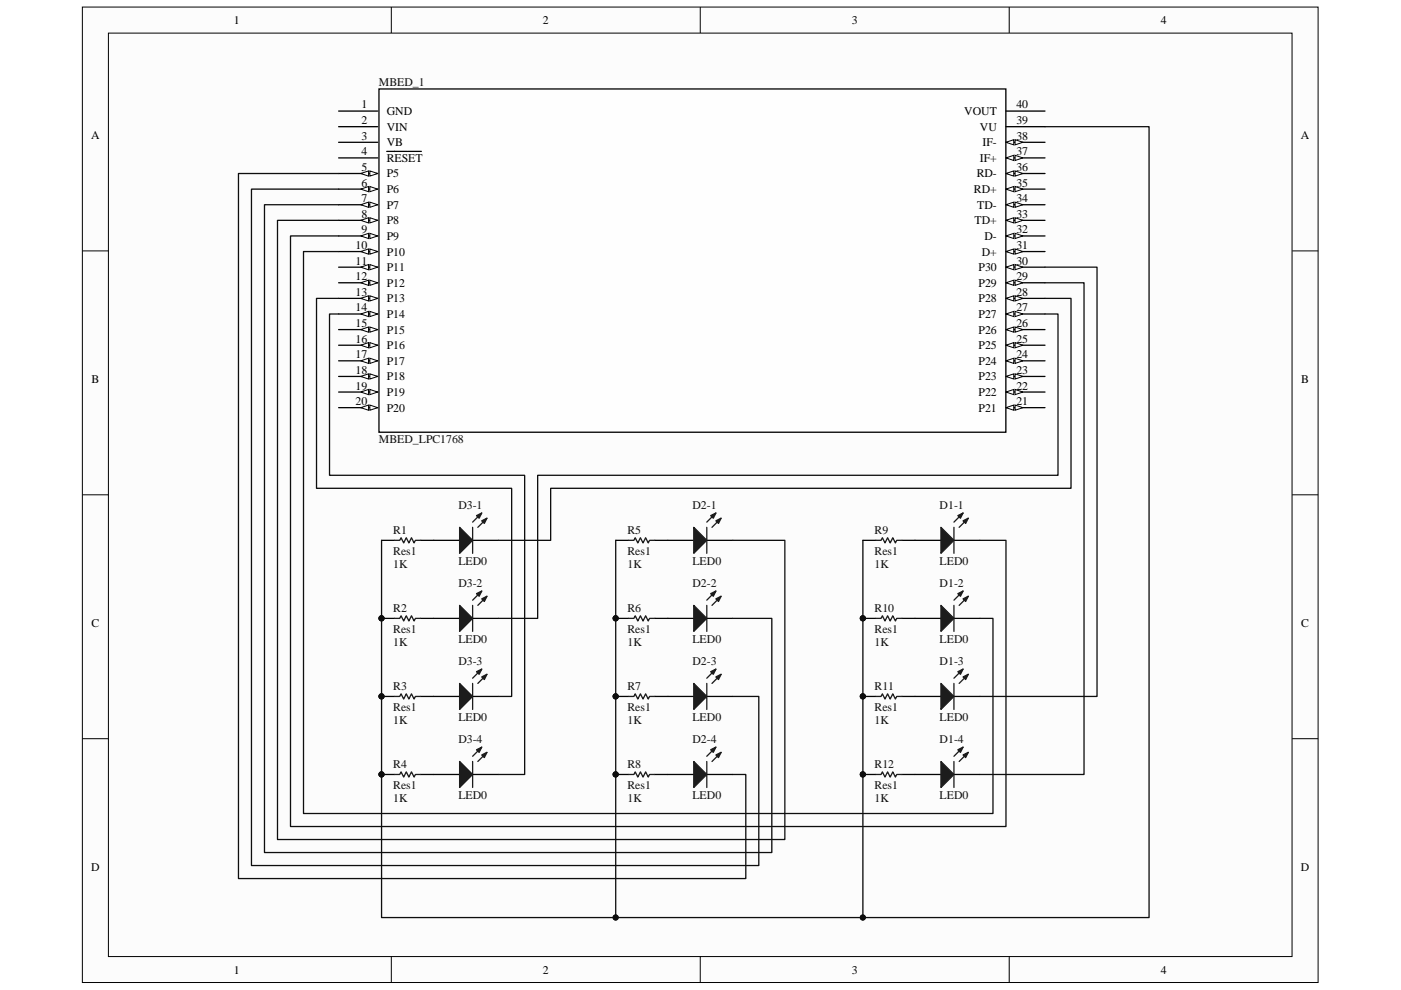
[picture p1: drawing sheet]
<svg xmlns="http://www.w3.org/2000/svg" width="297mm" height="210mm" viewBox="0 0 297 210" stroke-linecap="round" stroke-linejoin="round" font-family="sans-serif">
<path d="M17.5 1.5h262v206.8h-262z" fill="#fcfcfc"/>
<path d="M17.5 1.5h262v206.8h-262z" fill="none" stroke="#000" stroke-width=".21"/>
<path d="M23 7h250.9v195.8h-250.9z" fill="#fcfcfc"/>
<g fill="none" stroke="#000" stroke-width=".21">
<path d="M23 7h250.9v195.8h-250.9zM83 1.5v5.5M148.5 1.5v5.5M214 1.5v5.5M17.5 53.2h5.5M274 53.2h5.5M17.5 104.9h5.5M274 104.9h5.5M17.5 156.6h5.5M274 156.6h5.5M83 202.8v5.5M148.5 202.8v5.5"/>
<path d="M214 202.8v5.5"/>
</g>
<path d="M80.3 18.9h133v72.7h-133z" fill-rule="evenodd" fill="#fefefe" stroke="#000" stroke-width=".28"/>
<path d="M71.8 23.6h8.3M71.8 26.9h8.3M71.8 30.2h8.3M71.8 33.5h8.3M71.8 36.8h8.3M82 32.1h3M85.1 32.1h1.2M86.4 32.1h1.4M87.9 32.1h1.4" fill="none" stroke="#000" stroke-width=".28"/>
<path d="M78.4 36.2l1.7 .6-1.7 .5z" fill="#fcfcfc"/>
<path d="M78.4 36.2l1.7 .6-1.7 .5z" fill="none" stroke="#000" stroke-width=".21"/>
<path d="M76.5 36.8l1.6-.6v1.1z" fill="#fcfcfc"/>
<path d="M76.5 36.8l1.6-.6v1.1z" fill="none" stroke="#000" stroke-width=".21"/>
<path d="M71.8 40.1h8.3" fill="none" stroke="#000" stroke-width=".28"/>
<path d="M78.4 39.5l1.7 .6-1.7 .6z" fill="#fcfcfc"/>
<path d="M78.4 39.5l1.7 .6-1.7 .6z" fill="none" stroke="#000" stroke-width=".21"/>
<path d="M76.5 40.1l1.6-.6v1.2z" fill="#fcfcfc"/>
<path d="M76.5 40.1l1.6-.6v1.2z" fill="none" stroke="#000" stroke-width=".21"/>
<path d="M213.3 86.4h8.3" fill="none" stroke="#000" stroke-width=".28"/>
<path d="M213.3 86.4l1.6-.5v1.1z" fill="#fcfcfc"/>
<path d="M213.3 86.4l1.6-.5v1.1z" fill="none" stroke="#000" stroke-width=".21"/>
<path d="M215.2 85.9l1.7 .5-1.7 .6z" fill="#fcfcfc"/>
<path d="M215.2 85.9l1.7 .5-1.7 .6z" fill="none" stroke="#000" stroke-width=".21"/>
<path d="M213.3 83.1h8.3" fill="none" stroke="#000" stroke-width=".28"/>
<path d="M213.3 83.1l1.6-.5v1.1z" fill="#fcfcfc"/>
<path d="M213.3 83.1l1.6-.5v1.1z" fill="none" stroke="#000" stroke-width=".21"/>
<path d="M215.2 82.6l1.7 .5-1.7 .6z" fill="#fcfcfc"/>
<path d="M215.2 82.6l1.7 .5-1.7 .6z" fill="none" stroke="#000" stroke-width=".21"/>
<path d="M213.3 79.8h8.3" fill="none" stroke="#000" stroke-width=".28"/>
<path d="M213.3 79.8l1.6-.5v1.1z" fill="#fcfcfc"/>
<path d="M213.3 79.8l1.6-.5v1.1z" fill="none" stroke="#000" stroke-width=".21"/>
<path d="M215.2 79.3l1.7 .5-1.7 .6z" fill="#fcfcfc"/>
<path d="M215.2 79.3l1.7 .5-1.7 .6z" fill="none" stroke="#000" stroke-width=".21"/>
<path d="M213.3 76.5h8.3" fill="none" stroke="#000" stroke-width=".28"/>
<path d="M213.3 76.5l1.6-.5v1.1z" fill="#fcfcfc"/>
<path d="M213.3 76.5l1.6-.5v1.1z" fill="none" stroke="#000" stroke-width=".21"/>
<path d="M215.2 76l1.7 .5-1.7 .6z" fill="#fcfcfc"/>
<path d="M215.2 76l1.7 .5-1.7 .6z" fill="none" stroke="#000" stroke-width=".21"/>
<path d="M213.3 73.2h8.3" fill="none" stroke="#000" stroke-width=".28"/>
<path d="M213.3 73.2l1.6-.6v1.1z" fill="#fcfcfc"/>
<path d="M213.3 73.2l1.6-.6v1.1z" fill="none" stroke="#000" stroke-width=".21"/>
<path d="M215.2 72.6l1.7 .6-1.7 .5z" fill="#fcfcfc"/>
<path d="M215.2 72.6l1.7 .6-1.7 .5z" fill="none" stroke="#000" stroke-width=".21"/>
<path d="M213.3 69.9h8.3" fill="none" stroke="#000" stroke-width=".28"/>
<path d="M213.3 69.9l1.6-.6v1.1z" fill="#fcfcfc"/>
<path d="M213.3 69.9l1.6-.6v1.1z" fill="none" stroke="#000" stroke-width=".21"/>
<path d="M215.2 69.3l1.7 .6-1.7 .5z" fill="#fcfcfc"/>
<path d="M215.2 69.3l1.7 .6-1.7 .5z" fill="none" stroke="#000" stroke-width=".21"/>
<path d="M213.3 66.6h8.3" fill="none" stroke="#000" stroke-width=".28"/>
<path d="M213.3 66.6l1.6-.6v1.1z" fill="#fcfcfc"/>
<path d="M213.3 66.6l1.6-.6v1.1z" fill="none" stroke="#000" stroke-width=".21"/>
<path d="M215.2 66l1.7 .6-1.7 .5z" fill="#fcfcfc"/>
<path d="M215.2 66l1.7 .6-1.7 .5z" fill="none" stroke="#000" stroke-width=".21"/>
<path d="M213.3 63.3h8.3" fill="none" stroke="#000" stroke-width=".28"/>
<path d="M213.3 63.3l1.6-.6v1.1z" fill="#fcfcfc"/>
<path d="M213.3 63.3l1.6-.6v1.1z" fill="none" stroke="#000" stroke-width=".21"/>
<path d="M215.2 62.7l1.7 .6-1.7 .5z" fill="#fcfcfc"/>
<path d="M215.2 62.7l1.7 .6-1.7 .5z" fill="none" stroke="#000" stroke-width=".21"/>
<path d="M213.3 60h8.3" fill="none" stroke="#000" stroke-width=".28"/>
<path d="M213.3 60l1.6-.6v1.1z" fill="#fcfcfc"/>
<path d="M213.3 60l1.6-.6v1.1z" fill="none" stroke="#000" stroke-width=".21"/>
<path d="M215.2 59.4l1.7 .6-1.7 .5z" fill="#fcfcfc"/>
<path d="M215.2 59.4l1.7 .6-1.7 .5z" fill="none" stroke="#000" stroke-width=".21"/>
<path d="M213.3 56.6h8.3" fill="none" stroke="#000" stroke-width=".28"/>
<path d="M213.3 56.6l1.6-.5v1.1z" fill="#fcfcfc"/>
<path d="M213.3 56.6l1.6-.5v1.1z" fill="none" stroke="#000" stroke-width=".21"/>
<path d="M215.2 56.1l1.7 .5-1.7 .6z" fill="#fcfcfc"/>
<path d="M215.2 56.1l1.7 .5-1.7 .6z" fill="none" stroke="#000" stroke-width=".21"/>
<path d="M71.8 43.4h8.3" fill="none" stroke="#000" stroke-width=".28"/>
<path d="M78.4 42.9l1.7 .5-1.7 .6z" fill="#fcfcfc"/>
<path d="M78.4 42.9l1.7 .5-1.7 .6z" fill="none" stroke="#000" stroke-width=".21"/>
<path d="M76.5 43.4l1.6-.5v1.1z" fill="#fcfcfc"/>
<path d="M76.5 43.4l1.6-.5v1.1z" fill="none" stroke="#000" stroke-width=".21"/>
<path d="M71.8 46.7h8.3" fill="none" stroke="#000" stroke-width=".28"/>
<path d="M78.4 46.2l1.7 .5-1.7 .6z" fill="#fcfcfc"/>
<path d="M78.4 46.2l1.7 .5-1.7 .6z" fill="none" stroke="#000" stroke-width=".21"/>
<path d="M76.5 46.7l1.6-.5v1.1z" fill="#fcfcfc"/>
<path d="M76.5 46.7l1.6-.5v1.1z" fill="none" stroke="#000" stroke-width=".21"/>
<path d="M71.8 50h8.3" fill="none" stroke="#000" stroke-width=".28"/>
<path d="M78.4 49.5l1.7 .5-1.7 .6z" fill="#fcfcfc"/>
<path d="M78.4 49.5l1.7 .5-1.7 .6z" fill="none" stroke="#000" stroke-width=".21"/>
<path d="M76.5 50l1.6-.5v1.1z" fill="#fcfcfc"/>
<path d="M76.5 50l1.6-.5v1.1z" fill="none" stroke="#000" stroke-width=".21"/>
<path d="M71.8 53.3h8.3" fill="none" stroke="#000" stroke-width=".28"/>
<path d="M78.4 52.8l1.7 .5-1.7 .6z" fill="#fcfcfc"/>
<path d="M78.4 52.8l1.7 .5-1.7 .6z" fill="none" stroke="#000" stroke-width=".21"/>
<path d="M76.5 53.3l1.6-.5v1.1z" fill="#fcfcfc"/>
<path d="M76.5 53.3l1.6-.5v1.1z" fill="none" stroke="#000" stroke-width=".21"/>
<path d="M71.8 56.6h8.3" fill="none" stroke="#000" stroke-width=".28"/>
<path d="M78.4 56.1l1.7 .5-1.7 .6z" fill="#fcfcfc"/>
<path d="M78.4 56.1l1.7 .5-1.7 .6z" fill="none" stroke="#000" stroke-width=".21"/>
<path d="M76.5 56.6l1.6-.5v1.1z" fill="#fcfcfc"/>
<path d="M76.5 56.6l1.6-.5v1.1z" fill="none" stroke="#000" stroke-width=".21"/>
<path d="M71.8 60h8.3" fill="none" stroke="#000" stroke-width=".28"/>
<path d="M78.4 59.4l1.7 .6-1.7 .5z" fill="#fcfcfc"/>
<path d="M78.4 59.4l1.7 .6-1.7 .5z" fill="none" stroke="#000" stroke-width=".21"/>
<path d="M76.5 60l1.6-.6v1.1z" fill="#fcfcfc"/>
<path d="M76.5 60l1.6-.6v1.1z" fill="none" stroke="#000" stroke-width=".21"/>
<path d="M71.8 63.3h8.3" fill="none" stroke="#000" stroke-width=".28"/>
<path d="M78.4 62.7l1.7 .6-1.7 .5z" fill="#fcfcfc"/>
<path d="M78.4 62.7l1.7 .6-1.7 .5z" fill="none" stroke="#000" stroke-width=".21"/>
<path d="M76.5 63.3l1.6-.6v1.1z" fill="#fcfcfc"/>
<path d="M76.5 63.3l1.6-.6v1.1z" fill="none" stroke="#000" stroke-width=".21"/>
<path d="M71.8 66.6h8.3" fill="none" stroke="#000" stroke-width=".28"/>
<path d="M78.4 66l1.7 .6-1.7 .5z" fill="#fcfcfc"/>
<path d="M78.4 66l1.7 .6-1.7 .5z" fill="none" stroke="#000" stroke-width=".21"/>
<path d="M76.5 66.6l1.6-.6v1.1z" fill="#fcfcfc"/>
<path d="M76.5 66.6l1.6-.6v1.1z" fill="none" stroke="#000" stroke-width=".21"/>
<path d="M71.8 69.9h8.3" fill="none" stroke="#000" stroke-width=".28"/>
<path d="M78.4 69.3l1.7 .6-1.7 .5z" fill="#fcfcfc"/>
<path d="M78.4 69.3l1.7 .6-1.7 .5z" fill="none" stroke="#000" stroke-width=".21"/>
<path d="M76.5 69.9l1.6-.6v1.1z" fill="#fcfcfc"/>
<path d="M76.5 69.9l1.6-.6v1.1z" fill="none" stroke="#000" stroke-width=".21"/>
<path d="M71.8 73.2h8.3" fill="none" stroke="#000" stroke-width=".28"/>
<path d="M78.4 72.6l1.7 .6-1.7 .5z" fill="#fcfcfc"/>
<path d="M78.4 72.6l1.7 .6-1.7 .5z" fill="none" stroke="#000" stroke-width=".21"/>
<path d="M76.5 73.2l1.6-.6v1.1z" fill="#fcfcfc"/>
<path d="M76.5 73.2l1.6-.6v1.1z" fill="none" stroke="#000" stroke-width=".21"/>
<path d="M71.8 76.5h8.3" fill="none" stroke="#000" stroke-width=".28"/>
<path d="M78.4 76l1.7 .5-1.7 .6z" fill="#fcfcfc"/>
<path d="M78.4 76l1.7 .5-1.7 .6z" fill="none" stroke="#000" stroke-width=".21"/>
<path d="M76.5 76.5l1.6-.5v1.1z" fill="#fcfcfc"/>
<path d="M76.5 76.5l1.6-.5v1.1z" fill="none" stroke="#000" stroke-width=".21"/>
<path d="M71.8 79.8h8.3" fill="none" stroke="#000" stroke-width=".28"/>
<path d="M78.4 79.3l1.7 .5-1.7 .6z" fill="#fcfcfc"/>
<path d="M78.4 79.3l1.7 .5-1.7 .6z" fill="none" stroke="#000" stroke-width=".21"/>
<path d="M76.5 79.8l1.6-.5v1.1z" fill="#fcfcfc"/>
<path d="M76.5 79.8l1.6-.5v1.1z" fill="none" stroke="#000" stroke-width=".21"/>
<path d="M71.8 83.1h8.3" fill="none" stroke="#000" stroke-width=".28"/>
<path d="M78.4 82.6l1.7 .5-1.7 .6z" fill="#fcfcfc"/>
<path d="M78.4 82.6l1.7 .5-1.7 .6z" fill="none" stroke="#000" stroke-width=".21"/>
<path d="M76.5 83.1l1.6-.5v1.1z" fill="#fcfcfc"/>
<path d="M76.5 83.1l1.6-.5v1.1z" fill="none" stroke="#000" stroke-width=".21"/>
<path d="M71.8 86.4h8.3" fill="none" stroke="#000" stroke-width=".28"/>
<path d="M78.4 85.9l1.7 .5-1.7 .6z" fill="#fcfcfc"/>
<path d="M78.4 85.9l1.7 .5-1.7 .6z" fill="none" stroke="#000" stroke-width=".21"/>
<path d="M76.5 86.4l1.6-.5v1.1z" fill="#fcfcfc"/>
<path d="M76.5 86.4l1.6-.5v1.1z" fill="none" stroke="#000" stroke-width=".21"/>
<path d="M213.3 53.3h8.3" fill="none" stroke="#000" stroke-width=".28"/>
<path d="M213.3 53.3l1.6-.5v1.1z" fill="#fcfcfc"/>
<path d="M213.3 53.3l1.6-.5v1.1z" fill="none" stroke="#000" stroke-width=".21"/>
<path d="M215.2 52.8l1.7 .5-1.7 .6z" fill="#fcfcfc"/>
<path d="M215.2 52.8l1.7 .5-1.7 .6z" fill="none" stroke="#000" stroke-width=".21"/>
<path d="M213.3 50h8.3" fill="none" stroke="#000" stroke-width=".28"/>
<path d="M213.3 50l1.6-.5v1.1z" fill="#fcfcfc"/>
<path d="M213.3 50l1.6-.5v1.1z" fill="none" stroke="#000" stroke-width=".21"/>
<path d="M215.2 49.5l1.7 .5-1.7 .6z" fill="#fcfcfc"/>
<path d="M215.2 49.5l1.7 .5-1.7 .6z" fill="none" stroke="#000" stroke-width=".21"/>
<path d="M213.3 46.7h8.3" fill="none" stroke="#000" stroke-width=".28"/>
<path d="M213.3 46.7l1.6-.5v1.1z" fill="#fcfcfc"/>
<path d="M213.3 46.7l1.6-.5v1.1z" fill="none" stroke="#000" stroke-width=".21"/>
<path d="M215.2 46.2l1.7 .5-1.7 .6z" fill="#fcfcfc"/>
<path d="M215.2 46.2l1.7 .5-1.7 .6z" fill="none" stroke="#000" stroke-width=".21"/>
<path d="M213.3 43.4h8.3" fill="none" stroke="#000" stroke-width=".28"/>
<path d="M213.3 43.4l1.6-.5v1.1z" fill="#fcfcfc"/>
<path d="M213.3 43.4l1.6-.5v1.1z" fill="none" stroke="#000" stroke-width=".21"/>
<path d="M215.2 42.9l1.7 .5-1.7 .6z" fill="#fcfcfc"/>
<path d="M215.2 42.9l1.7 .5-1.7 .6z" fill="none" stroke="#000" stroke-width=".21"/>
<path d="M213.3 40.1h8.3" fill="none" stroke="#000" stroke-width=".28"/>
<path d="M213.3 40.1l1.6-.6v1.2z" fill="#fcfcfc"/>
<path d="M213.3 40.1l1.6-.6v1.2z" fill="none" stroke="#000" stroke-width=".21"/>
<path d="M215.2 39.5l1.7 .6-1.7 .6z" fill="#fcfcfc"/>
<path d="M215.2 39.5l1.7 .6-1.7 .6z" fill="none" stroke="#000" stroke-width=".21"/>
<path d="M213.3 36.8h8.3" fill="none" stroke="#000" stroke-width=".28"/>
<path d="M213.3 36.8l1.6-.6v1.1z" fill="#fcfcfc"/>
<path d="M213.3 36.8l1.6-.6v1.1z" fill="none" stroke="#000" stroke-width=".21"/>
<path d="M215.2 36.2l1.7 .6-1.7 .5z" fill="#fcfcfc"/>
<path d="M215.2 36.2l1.7 .6-1.7 .5z" fill="none" stroke="#000" stroke-width=".21"/>
<path d="M213.3 33.5h8.3" fill="none" stroke="#000" stroke-width=".28"/>
<path d="M213.3 33.5l1.6-.6v1.1z" fill="#fcfcfc"/>
<path d="M213.3 33.5l1.6-.6v1.1z" fill="none" stroke="#000" stroke-width=".21"/>
<path d="M215.2 32.9l1.7 .6-1.7 .5z" fill="#fcfcfc"/>
<path d="M215.2 32.9l1.7 .6-1.7 .5z" fill="none" stroke="#000" stroke-width=".21"/>
<path d="M213.3 30.2h8.3" fill="none" stroke="#000" stroke-width=".28"/>
<path d="M213.3 30.2l1.6-.6v1.1z" fill="#fcfcfc"/>
<path d="M213.3 30.2l1.6-.6v1.1z" fill="none" stroke="#000" stroke-width=".21"/>
<path d="M215.2 29.6l1.7 .6-1.7 .5z" fill="#fcfcfc"/>
<path d="M215.2 29.6l1.7 .6-1.7 .5z" fill="none" stroke="#000" stroke-width=".21"/>
<path d="M213.3 26.9h8.3M213.3 23.6h8.3M91.9 114.6h5.5M100.2 114.6h5.5" fill="none" stroke="#000" stroke-width=".28"/>
<path d="M97.4 111.8l2.8 2.8-2.8 2.7z" fill="#1c1c1c"/>
<path d="M97.4 111.8l2.8 2.8-2.8 2.7zM102.1 108.8l-1.9 1.9M103.2 109.9l-1.9 1.9" fill="none" stroke="#1c1c1c" stroke-width=".28"/>
<path d="M102.1 110.4l1.1-.5-.5 1.1z" fill="#1c1c1c"/>
<path d="M102.1 110.4l1.1-.5-.5 1.1z" fill="none" stroke="#1c1c1c" stroke-width=".28"/>
<path d="M101 109.3l1.1-.5-.5 1.1z" fill="#1c1c1c"/>
<path d="M100.2 111.8v5.5M101 109.3l1.1-.5-.5 1.1z" fill="none" stroke="#1c1c1c" stroke-width=".28"/>
<path d="M91.9 131.1h5.5M100.2 131.1h5.5" fill="none" stroke="#000" stroke-width=".28"/>
<path d="M97.4 128.4l2.8 2.7-2.8 2.8z" fill="#1c1c1c"/>
<path d="M97.4 128.4l2.8 2.7-2.8 2.8zM102.1 125.3l-1.9 2M103.2 126.4l-1.9 2" fill="none" stroke="#1c1c1c" stroke-width=".28"/>
<path d="M102.1 127l1.1-.6-.5 1.1z" fill="#1c1c1c"/>
<path d="M102.1 127l1.1-.6-.5 1.1z" fill="none" stroke="#1c1c1c" stroke-width=".28"/>
<path d="M101 125.9l1.1-.6-.5 1.1z" fill="#1c1c1c"/>
<path d="M100.2 128.4v5.5M101 125.9l1.1-.6-.5 1.1z" fill="none" stroke="#1c1c1c" stroke-width=".28"/>
<path d="M91.9 147.7h5.5M100.2 147.7h5.5" fill="none" stroke="#000" stroke-width=".28"/>
<path d="M97.4 144.9l2.8 2.8-2.8 2.7z" fill="#1c1c1c"/>
<path d="M97.4 144.9l2.8 2.8-2.8 2.7zM102.1 141.9l-1.9 1.9M103.2 143l-1.9 1.9" fill="none" stroke="#1c1c1c" stroke-width=".28"/>
<path d="M102.1 143.5l1.1-.5-.5 1.1z" fill="#1c1c1c"/>
<path d="M102.1 143.5l1.1-.5-.5 1.1z" fill="none" stroke="#1c1c1c" stroke-width=".28"/>
<path d="M101 142.4l1.1-.5-.5 1.1z" fill="#1c1c1c"/>
<path d="M100.2 144.9v5.5M101 142.4l1.1-.5-.5 1.1z" fill="none" stroke="#1c1c1c" stroke-width=".28"/>
<path d="M91.9 164.2h5.5M100.2 164.2h5.5" fill="none" stroke="#000" stroke-width=".28"/>
<path d="M97.4 161.5l2.8 2.7-2.8 2.8z" fill="#1c1c1c"/>
<path d="M102.1 158.4l-1.9 1.9M103.2 159.5l-1.9 2M97.4 161.5l2.8 2.7-2.8 2.8z" fill="none" stroke="#1c1c1c" stroke-width=".28"/>
<path d="M102.1 160.1l1.1-.6-.5 1.1z" fill="#1c1c1c"/>
<path d="M102.1 160.1l1.1-.6-.5 1.1z" fill="none" stroke="#1c1c1c" stroke-width=".28"/>
<path d="M101 159l1.1-.6-.5 1.1z" fill="#1c1c1c"/>
<path d="M101 159l1.1-.6-.5 1.1zM100.2 161.5v5.5" fill="none" stroke="#1c1c1c" stroke-width=".28"/>
<path d="M141.6 114.6h5.5M149.9 114.6h5.5" fill="none" stroke="#000" stroke-width=".28"/>
<path d="M147.1 111.8l2.8 2.8-2.8 2.7z" fill="#1c1c1c"/>
<path d="M147.1 111.8l2.8 2.8-2.8 2.7zM151.8 108.8l-1.9 1.9M152.9 109.9l-1.9 1.9" fill="none" stroke="#1c1c1c" stroke-width=".28"/>
<path d="M151.8 110.4l1.1-.5-.6 1.1z" fill="#1c1c1c"/>
<path d="M151.8 110.4l1.1-.5-.6 1.1z" fill="none" stroke="#1c1c1c" stroke-width=".28"/>
<path d="M150.7 109.3l1.1-.5-.6 1.1z" fill="#1c1c1c"/>
<path d="M149.9 111.8v5.5M150.7 109.3l1.1-.5-.6 1.1z" fill="none" stroke="#1c1c1c" stroke-width=".28"/>
<path d="M141.6 131.1h5.5M149.9 131.1h5.5" fill="none" stroke="#000" stroke-width=".28"/>
<path d="M147.1 128.4l2.8 2.7-2.8 2.8z" fill="#1c1c1c"/>
<path d="M147.1 128.4l2.8 2.7-2.8 2.8zM151.8 125.3l-1.9 2M152.9 126.4l-1.9 2" fill="none" stroke="#1c1c1c" stroke-width=".28"/>
<path d="M151.8 127l1.1-.6-.6 1.1z" fill="#1c1c1c"/>
<path d="M151.8 127l1.1-.6-.6 1.1z" fill="none" stroke="#1c1c1c" stroke-width=".28"/>
<path d="M150.7 125.9l1.1-.6-.6 1.1z" fill="#1c1c1c"/>
<path d="M149.9 128.4v5.5M150.7 125.9l1.1-.6-.6 1.1z" fill="none" stroke="#1c1c1c" stroke-width=".28"/>
<path d="M141.6 147.7h5.5M149.9 147.7h5.5" fill="none" stroke="#000" stroke-width=".28"/>
<path d="M147.1 144.9l2.8 2.8-2.8 2.7z" fill="#1c1c1c"/>
<path d="M147.1 144.9l2.8 2.8-2.8 2.7zM151.8 141.9l-1.9 1.9M152.9 143l-1.9 1.9" fill="none" stroke="#1c1c1c" stroke-width=".28"/>
<path d="M151.8 143.5l1.1-.5-.6 1.1z" fill="#1c1c1c"/>
<path d="M151.8 143.5l1.1-.5-.6 1.1z" fill="none" stroke="#1c1c1c" stroke-width=".28"/>
<path d="M150.7 142.4l1.1-.5-.6 1.1z" fill="#1c1c1c"/>
<path d="M149.9 144.9v5.5M150.7 142.4l1.1-.5-.6 1.1z" fill="none" stroke="#1c1c1c" stroke-width=".28"/>
<path d="M141.6 164.2h5.5M149.9 164.2h5.5" fill="none" stroke="#000" stroke-width=".28"/>
<path d="M147.1 161.5l2.8 2.7-2.8 2.8z" fill="#1c1c1c"/>
<path d="M151.8 158.4l-1.9 1.9M152.9 159.5l-1.9 2M147.1 161.5l2.8 2.7-2.8 2.8z" fill="none" stroke="#1c1c1c" stroke-width=".28"/>
<path d="M151.8 160.1l1.1-.6-.6 1.1z" fill="#1c1c1c"/>
<path d="M151.8 160.1l1.1-.6-.6 1.1z" fill="none" stroke="#1c1c1c" stroke-width=".28"/>
<path d="M150.7 159l1.1-.6-.6 1.1z" fill="#1c1c1c"/>
<path d="M150.7 159l1.1-.6-.6 1.1zM149.9 161.5v5.5" fill="none" stroke="#1c1c1c" stroke-width=".28"/>
<path d="M194 114.6h5.5M202.3 114.6h5.5" fill="none" stroke="#000" stroke-width=".28"/>
<path d="M199.5 111.8l2.8 2.8-2.8 2.7z" fill="#1c1c1c"/>
<path d="M199.5 111.8l2.8 2.8-2.8 2.7zM204.2 108.8l-1.9 1.9M205.3 109.9l-1.9 1.9" fill="none" stroke="#1c1c1c" stroke-width=".28"/>
<path d="M204.2 110.4l1.1-.5-.6 1.1z" fill="#1c1c1c"/>
<path d="M204.2 110.4l1.1-.5-.6 1.1z" fill="none" stroke="#1c1c1c" stroke-width=".28"/>
<path d="M203.1 109.3l1.1-.5-.6 1.1z" fill="#1c1c1c"/>
<path d="M202.3 111.8v5.5M203.1 109.3l1.1-.5-.6 1.1z" fill="none" stroke="#1c1c1c" stroke-width=".28"/>
<path d="M194 131.1h5.5M202.3 131.1h5.5" fill="none" stroke="#000" stroke-width=".28"/>
<path d="M199.5 128.4l2.8 2.7-2.8 2.8z" fill="#1c1c1c"/>
<path d="M199.5 128.4l2.8 2.7-2.8 2.8zM204.2 125.3l-1.9 2M205.3 126.4l-1.9 2" fill="none" stroke="#1c1c1c" stroke-width=".28"/>
<path d="M204.2 127l1.1-.6-.6 1.1z" fill="#1c1c1c"/>
<path d="M204.2 127l1.1-.6-.6 1.1z" fill="none" stroke="#1c1c1c" stroke-width=".28"/>
<path d="M203.1 125.9l1.1-.6-.6 1.1z" fill="#1c1c1c"/>
<path d="M202.3 128.4v5.5M203.1 125.9l1.1-.6-.6 1.1z" fill="none" stroke="#1c1c1c" stroke-width=".28"/>
<path d="M194 147.7h5.5M202.3 147.7h5.5" fill="none" stroke="#000" stroke-width=".28"/>
<path d="M199.5 144.9l2.8 2.8-2.8 2.7z" fill="#1c1c1c"/>
<path d="M199.5 144.9l2.8 2.8-2.8 2.7zM204.2 141.9l-1.9 1.9M205.3 143l-1.9 1.9" fill="none" stroke="#1c1c1c" stroke-width=".28"/>
<path d="M204.2 143.5l1.1-.5-.6 1.1z" fill="#1c1c1c"/>
<path d="M204.2 143.5l1.1-.5-.6 1.1z" fill="none" stroke="#1c1c1c" stroke-width=".28"/>
<path d="M203.1 142.4l1.1-.5-.6 1.1z" fill="#1c1c1c"/>
<path d="M202.3 144.9v5.5M203.1 142.4l1.1-.5-.6 1.1z" fill="none" stroke="#1c1c1c" stroke-width=".28"/>
<path d="M194 164.2h5.5M202.3 164.2h5.5" fill="none" stroke="#000" stroke-width=".28"/>
<path d="M199.5 161.5l2.8 2.7-2.8 2.8z" fill="#1c1c1c"/>
<path d="M204.2 158.4l-1.9 1.9M205.3 159.5l-1.9 2M199.5 161.5l2.8 2.7-2.8 2.8z" fill="none" stroke="#1c1c1c" stroke-width=".28"/>
<path d="M204.2 160.1l1.1-.6-.6 1.1z" fill="#1c1c1c"/>
<path d="M204.2 160.1l1.1-.6-.6 1.1z" fill="none" stroke="#1c1c1c" stroke-width=".28"/>
<path d="M203.1 159l1.1-.6-.6 1.1z" fill="#1c1c1c"/>
<g fill="none" stroke="#1c1c1c" stroke-width=".28">
<path d="M83.7 114.6h1.1l.2-.6 .6 1.1 .5-1.1 .6 1.1 .5-1.1 .6 1.1 .3-.5h1.1M133.3 114.6h1.1l.3-.6 .5 1.1 .6-1.1 .5 1.1 .6-1.1 .5 1.1 .3-.5h1.1M185.7 114.6h1.1l.3-.6 .5 1.1 .6-1.1 .5 1.1 .6-1.1 .5 1.1 .3-.5h1.1M83.7 131.1h1.1l.2-.5 .6 1.1 .5-1.1 .6 1.1 .5-1.1 .6 1.1 .3-.6h1.1M133.3 131.1h1.1l.3-.5 .5 1.1 .6-1.1 .5 1.1 .6-1.1 .5 1.1 .3-.6h1.1M185.7 131.1h1.1l.3-.5 .5 1.1 .6-1.1 .5 1.1 .6-1.1 .5 1.1 .3-.6h1.1M83.7 147.7h1.1l.2-.6 .6 1.1 .5-1.1 .6 1.1 .5-1.1 .6 1.1 .3-.5h1.1M133.3 147.7h1.1l.3-.6 .5 1.1 .6-1.1 .5 1.1 .6-1.1 .5 1.1 .3-.5h1.1M185.7 147.7h1.1l.3-.6 .5 1.1 .6-1.1 .5 1.1 .6-1.1 .5 1.1 .3-.5h1.1M203.1 159l1.1-.6-.6 1.1zM83.7 164.2h1.1l.2-.5 .6 1.1 .5-1.1 .6 1.1 .5-1.1 .6 1.1 .3-.6h1.1M133.3 164.2h1.1l.3-.5 .5 1.1 .6-1.1 .5 1.1 .6-1.1 .5 1.1 .3-.6h1.1"/>
<path d="M185.7 164.2h1.1l.3-.5 .5 1.1 .6-1.1 .5 1.1 .6-1.1 .5 1.1 .3-.6h1.1M202.3 161.5v5.5"/>
</g>
<g fill="none" stroke="#0e0e0e" stroke-width=".28">
<path d="M71.8 36.8h-21.2v149.5h107.5v-22.1h-2.7M221.6 26.9h22v167.6h-162.7v-79.9M71.8 46.7h-13v131.3h107.6v-63.4h-11M71.8 43.4h-15.7v137.4h107.5v-49.7h-8.2M71.8 40.1h-18.5v143.4h107.6v-35.8h-5.5M71.8 53.3h-7.5v119.2h146.2v-41.4h-2.7M71.8 50h-10.2v125.2h151.7v-60.6h-5.5M221.6 60h8.2v104.2h-22M221.6 56.6h11v91.1h-24.8M71.8 63.3h-4.7v40.2h41.4v44.2h-2.8M71.8 66.6h-1.9v34.2h41.3v63.4h-5.5M221.6 66.6h2.7v34.2h-110.3v30.3h-8.3"/>
<path d="M221.6 63.3h5.5v40.2h-110.3v11.1h-11.1M130.5 114.6v79.9M182.9 114.6v79.9"/>
</g>
<g fill="none" stroke="#000" stroke-width=".28">
<path d="M80.9 114.6h2.8M89.2 114.6h2.7M130.5 114.6h2.8M138.8 114.6h2.8M182.9 114.6h2.8M191.2 114.6h2.8M80.9 131.1h2.8M89.2 131.1h2.7M130.5 131.1h2.8M138.8 131.1h2.8M182.9 131.1h2.8M191.2 131.1h2.8"/>
<path d="M80.9 147.7h2.8M89.2 147.7h2.7M130.5 147.7h2.8M138.8 147.7h2.8M182.9 147.7h2.8M191.2 147.7h2.8M80.9 164.2h2.8M89.2 164.2h2.7M130.5 164.2h2.8M138.8 164.2h2.8M182.9 164.2h2.8M191.2 164.2h2.8"/>
</g>
<g fill="#0e0e0e" stroke="#0e0e0e" stroke-width=".21">
<circle cx="80.9" cy="131.1" r=".54"/>
<circle cx="80.9" cy="147.6" r=".54"/>
<circle cx="80.9" cy="164.2" r=".54"/>
<circle cx="182.9" cy="131.1" r=".54"/>
<circle cx="182.9" cy="147.6" r=".54"/>
<circle cx="182.9" cy="164.2" r=".54"/>
<circle cx="130.5" cy="164.2" r=".54"/>
<circle cx="130.5" cy="147.6" r=".54"/>
<circle cx="130.5" cy="131.1" r=".54"/>
<circle cx="130.5" cy="194.5" r=".54"/>
<circle cx="182.9" cy="194.5" r=".54"/>
</g>
<g font-size="2.5">
<text x="49.6" y="5.1">1</text>
<text x="115.1" y="5.1">2</text>
<text x="180.6" y="5.1">3</text>
<text x="246.1" y="5.1">4</text>
<text x="76.6" y="23">1</text>
<text x="215.5" y="23">40</text>
<text x="19.3" y="29.6">A</text>
<text x="76.6" y="26.3">2</text>
<text x="76.6" y="29.6">3</text>
<text x="82" y="24.4">GND</text>
<text x="82" y="27.7">VIN</text>
<text x="204.4" y="24.4">VOUT</text>
<text x="207.8" y="27.7">VU</text>
<text x="215.5" y="29.6">38</text>
<text x="215.5" y="26.3">39</text>
<text x="275.8" y="29.6">A</text>
<text x="76.6" y="32.9">4</text>
<text x="82" y="31">VB</text>
<text x="82" y="34.3">RESET</text>
<text x="207.7" y="34.3">IF+</text>
<text x="208.3" y="31">IF-</text>
<text x="215.5" y="32.9">37</text>
<text x="76.6" y="36.3">5</text>
<text x="76.6" y="39.6">6</text>
<text x="82" y="37.6">P5</text>
<text x="82" y="40.9">P6</text>
<text x="206.5" y="40.9">RD+</text>
<text x="207.1" y="37.6">RD-</text>
<text x="215.5" y="39.6">35</text>
<text x="215.5" y="36.3">36</text>
<text x="76.6" y="42.9">7</text>
<text x="76.6" y="46.2">8</text>
<text x="82" y="44.3">P7</text>
<text x="82" y="47.6">P8</text>
<text x="206.6" y="47.6">TD+</text>
<text x="207.2" y="44.3">TD-</text>
<text x="215.5" y="46.2">33</text>
<text x="215.5" y="42.9">34</text>
<text x="75.4" y="52.8">10</text>
<text x="76.6" y="49.5">9</text>
<text x="82" y="50.9">P9</text>
<text x="208.7" y="50.9">D-</text>
<text x="215.5" y="52.8">31</text>
<text x="215.5" y="49.5">32</text>
<text x="75.4" y="56.1">11</text>
<text x="75.4" y="59.4">12</text>
<text x="82" y="54.2">P10</text>
<text x="82" y="57.5">P11</text>
<text x="207.5" y="57.5">P30</text>
<text x="208.2" y="54.2">D+</text>
<text x="215.5" y="59.4">29</text>
<text x="215.5" y="56.1">30</text>
<text x="75.4" y="62.7">13</text>
<text x="82" y="60.8">P12</text>
<text x="82" y="64.1">P13</text>
<text x="207.5" y="64.1">P28</text>
<text x="207.5" y="60.8">P29</text>
<text x="215.5" y="62.7">28</text>
<text x="75.4" y="66">14</text>
<text x="75.4" y="69.4">15</text>
<text x="82" y="67.4">P14</text>
<text x="82" y="70.7">P15</text>
<text x="207.5" y="70.7">P26</text>
<text x="207.5" y="67.4">P27</text>
<text x="215.5" y="69.4">26</text>
<text x="215.5" y="66">27</text>
<text x="75.4" y="72.7">16</text>
<text x="75.4" y="76">17</text>
<text x="82" y="74">P16</text>
<text x="82" y="77.3">P17</text>
<text x="207.5" y="77.3">P24</text>
<text x="207.5" y="74">P25</text>
<text x="215.5" y="76">24</text>
<text x="215.5" y="72.7">25</text>
<text x="19.4" y="81.3">B</text>
<text x="75.4" y="79.3">18</text>
<text x="75.4" y="82.6">19</text>
<text x="82" y="80.7">P18</text>
<text x="82" y="84">P19</text>
<text x="207.5" y="84">P22</text>
<text x="207.5" y="80.7">P23</text>
<text x="215.5" y="82.6">22</text>
<text x="215.5" y="79.3">23</text>
<text x="275.9" y="81.3">B</text>
<text x="75.4" y="85.9">20</text>
<text x="82" y="87.3">P20</text>
<text x="207.5" y="87.3">P21</text>
<text x="215.5" y="85.9">21</text>
<text x="19.4" y="133">C</text>
<text x="275.9" y="133">C</text>
<text x="19.3" y="184.7">D</text>
<text x="275.8" y="184.7">D</text>
<text x="49.6" y="206.4">1</text>
<text x="115.1" y="206.4">2</text>
<text x="180.6" y="206.4">3</text>
<text x="246.1" y="206.4">4</text>
</g>
<g font-size="2.5" fill="#0e0e0e">
<text x="80.3" y="18.3">MBED_1</text>
<text x="80.3" y="93.9">MBED_LPC1768</text>
<text x="97.2" y="108">D3-1</text>
<text x="146.8" y="108">D2-1</text>
<text x="199.2" y="108">D1-1</text>
<text x="83.4" y="113.2">R1</text>
<text x="133" y="113.2">R5</text>
<text x="185.4" y="113.2">R9</text>
<text x="83.4" y="117.6">Res1</text>
<text x="97.2" y="119.8">LED0</text>
<text x="133" y="117.6">Res1</text>
<text x="146.8" y="119.8">LED0</text>
<text x="185.4" y="117.6">Res1</text>
<text x="199.2" y="119.8">LED0</text>
<text x="83.4" y="120.4">1K</text>
<text x="97.2" y="124.5">D3-2</text>
<text x="133" y="120.4">1K</text>
<text x="146.8" y="124.5">D2-2</text>
<text x="185.4" y="120.4">1K</text>
<text x="199.2" y="124.5">D1-2</text>
<text x="83.4" y="129.7">R2</text>
<text x="133" y="129.7">R6</text>
<text x="185.4" y="129.7">R10</text>
<text x="83.4" y="136.9">1K</text>
<text x="83.4" y="134.2">Res1</text>
<text x="97.2" y="136.4">LED0</text>
<text x="133" y="136.9">1K</text>
<text x="133" y="134.2">Res1</text>
<text x="146.8" y="136.4">LED0</text>
<text x="185.4" y="136.9">1K</text>
<text x="185.4" y="134.2">Res1</text>
<text x="199.2" y="136.4">LED0</text>
<text x="97.2" y="141">D3-3</text>
<text x="146.8" y="141">D2-3</text>
<text x="199.2" y="141">D1-3</text>
<text x="83.4" y="146.3">R3</text>
<text x="133" y="146.3">R7</text>
<text x="185.4" y="146.3">R11</text>
<text x="83.4" y="153.5">1K</text>
<text x="83.4" y="150.7">Res1</text>
<text x="97.2" y="152.9">LED0</text>
<text x="133" y="153.5">1K</text>
<text x="133" y="150.7">Res1</text>
<text x="146.8" y="152.9">LED0</text>
<text x="185.4" y="153.5">1K</text>
<text x="185.4" y="150.7">Res1</text>
<text x="199.2" y="152.9">LED0</text>
<text x="97.2" y="157.6">D3-4</text>
<text x="146.8" y="157.6">D2-4</text>
<text x="199.2" y="157.6">D1-4</text>
<text x="83.4" y="162.8">R4</text>
<text x="83.4" y="167.3">Res1</text>
<text x="133" y="162.8">R8</text>
<text x="133" y="167.3">Res1</text>
<text x="185.4" y="162.8">R12</text>
<text x="185.4" y="167.3">Res1</text>
<text x="83.4" y="170">1K</text>
<text x="97.2" y="169.5">LED0</text>
<text x="133" y="170">1K</text>
<text x="146.8" y="169.5">LED0</text>
<text x="185.4" y="170">1K</text>
<text x="199.2" y="169.5">LED0</text>
</g>
</svg>
